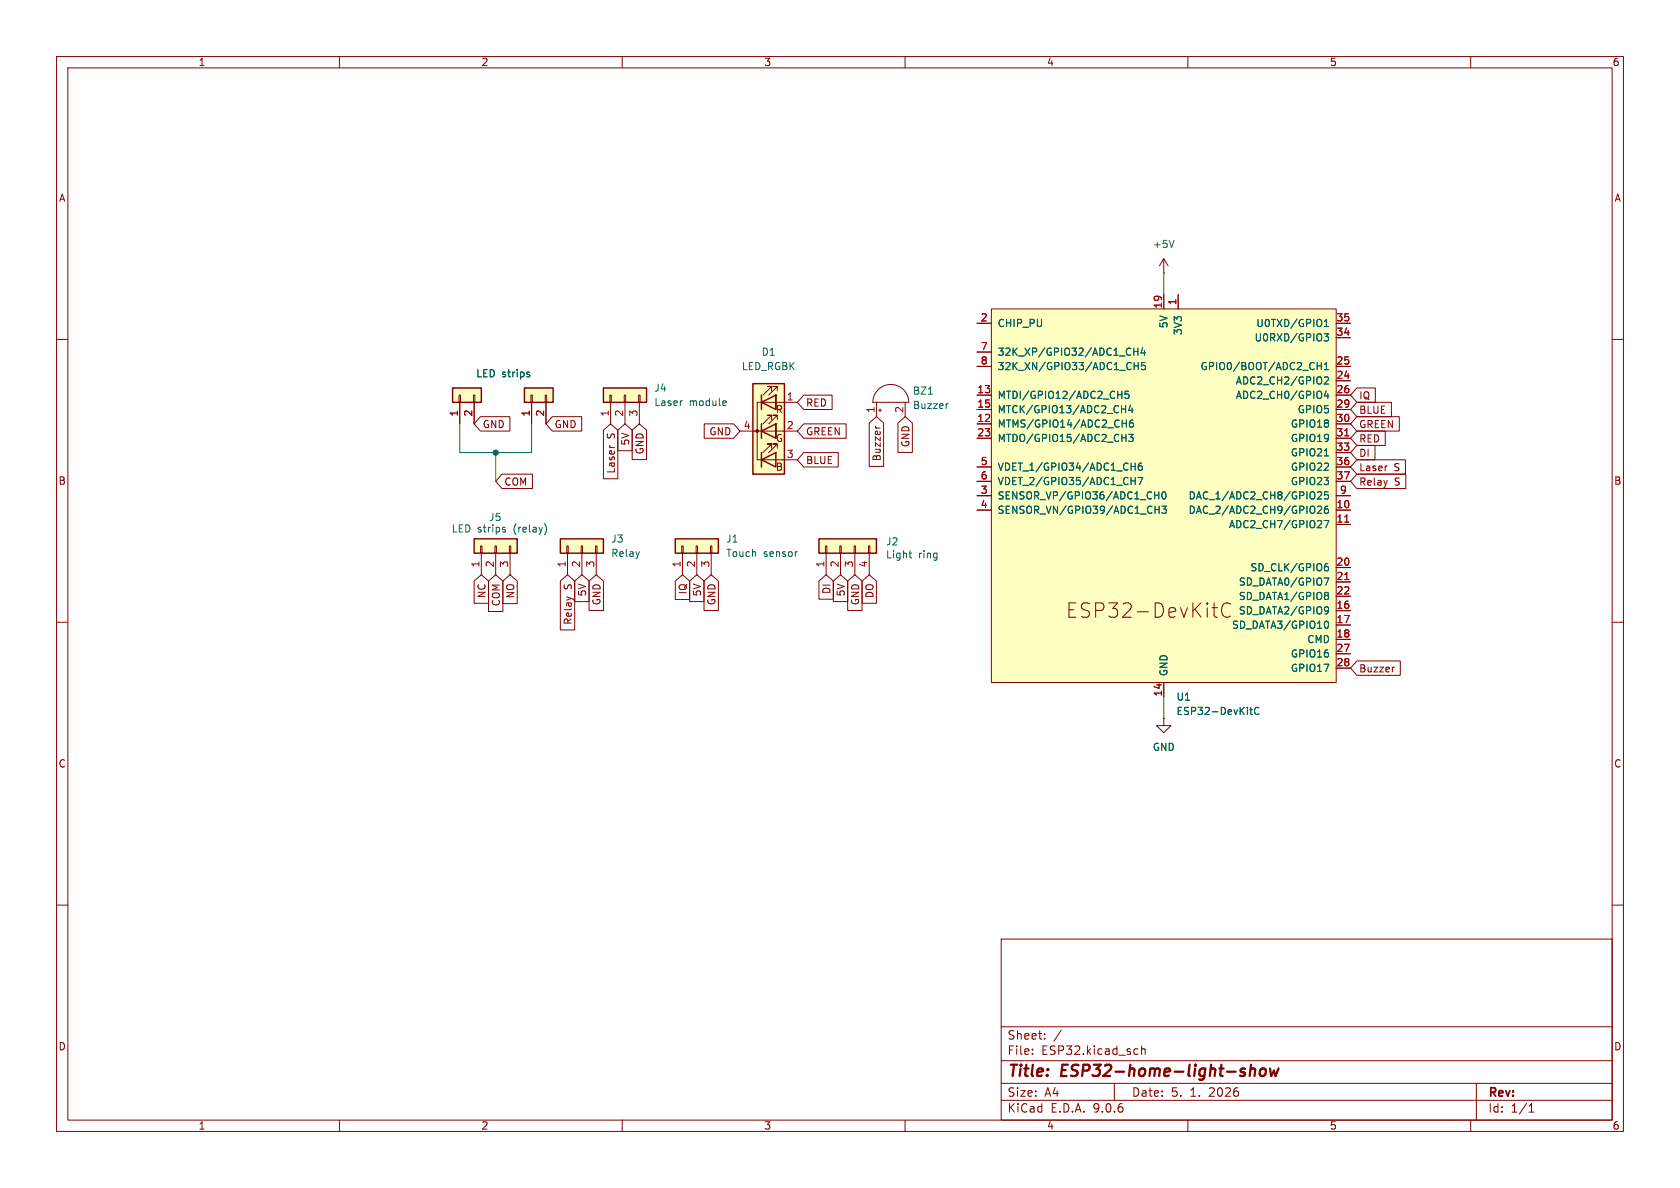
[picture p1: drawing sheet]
<svg xmlns="http://www.w3.org/2000/svg" width="297mm" height="210mm" viewBox="0 0 297 210" stroke-linecap="round" stroke-linejoin="round" font-family="sans-serif">
<g fill="none" stroke="#840000" stroke-width=".18">
<path d="M10 10h277v190h-277zM12 12h273v186h-273zM60 10v2M110 10v2M160 10v2M210 10v2M260 10v2M10 60h2M285 60h2M10 110h2M285 110h2M10 160h2"/>
<path d="M177 166h108v32h-108zM285 160h2M60 198v2M110 198v2M160 198v2M177 194.5h108M177 191.5h108M177 187.5h108M177 181.5h108M182.5 186.3v.1M182.5 185.5v.1M184.7 183.6v.1"/>
<path d="M184.7 182.8v.1M187.6 182.1l-1.3 2M197 191.5v3M201 185.4l.2 .1M201.2 186.3l-.2 .1M201.8 184.9v1.5M201.8 185.5l.2-.1 .4 .1 .1 .9M210 198v2M260 198v2M261 191.5v6.5M270.3 196.6h.9M270.3 195.5l.4-.4v1.5"/>
</g>
<path d="M221.1 189.1a.49 .49 0 0 1 .8 .1l-.1 1M221.2 188.2l-.3 2M222.9 189.1a.52 .52 0 0 1 .5-.2 .52 .52 0 0 1 .4 .4l-.1 .5a.55 .55 0 0 1-.5 .4 .55 .55 0 0 1-.5-.4zM224.5 188.9l.2 1.3 .5-.9 .3 .9 .5-1.3" fill="none" stroke="#840000" stroke-width=".4"/>
<path d="M99.1 95.3h7.6v2.5h-7.6z" fill="#ffffc2"/>
<path d="M99.1 95.3h7.6v2.5h-7.6z" fill="none" stroke="#840000" stroke-width=".25"/>
<path d="M100.2 96.5h.3v1.3h-.3zM100.3 97.8v3.8M102.7 96.5h.3v1.3h-.3zM102.9 97.8v3.8M105.3 96.5h.2v1.3h-.2zM105.4 97.8v3.8" fill="none" stroke="#840000" stroke-width=".18"/>
<path d="M83.8 95.3h7.6v2.5h-7.6z" fill="#ffffc2"/>
<path d="M83.8 95.3h7.6v2.5h-7.6z" fill="none" stroke="#840000" stroke-width=".25"/>
<path d="M85 96.5h.2v1.3h-.2zM85.1 97.8v3.8M87.5 96.5h.3v1.3h-.3zM87.6 97.8v3.8M90 96.5h.3v1.3h-.3zM90.2 97.8v3.8" fill="none" stroke="#840000" stroke-width=".18"/>
<path d="M89 93.6l.3 .1 .1 .2-.2 .2h-.3M89 93.2l.3 .1M96.3 92.7a1.49 1.49 0 0 1 0 1.8" fill="none" stroke="#006464" stroke-width=".18"/>
<path d="M92.7 68.6h5.1v2.5h-5.1z" fill="#ffffc2"/>
<path d="M92.7 68.6h5.1v2.5h-5.1z" fill="none" stroke="#840000" stroke-width=".25"/>
<path d="M93.9 69.9h.2v1.2h-.2zM94 71.1v3.8M96.4 69.9h.2v1.2h-.2zM96.5 71.1v3.8" fill="none" stroke="#840000" stroke-width=".18"/>
<path d="M93.3 66.2l.3 .1 .1 .1-.2 .2h-.2M93.3 65.8h.3" fill="none" stroke="#006464" stroke-width=".18"/>
<path d="M119.4 95.3h7.6v2.5h-7.6z" fill="#ffffc2"/>
<path d="M119.4 95.3h7.6v2.5h-7.6z" fill="none" stroke="#840000" stroke-width=".25"/>
<path d="M120.5 96.5h.3v1.3h-.3zM120.6 97.8v3.8M123.1 96.5h.2v1.3h-.2zM123.2 97.8v3.8M125.6 96.5h.3v1.3h-.3zM125.7 97.8v3.8" fill="none" stroke="#840000" stroke-width=".18"/>
<path d="M140.8 97.5h.2" fill="none" stroke="#006464" stroke-width=".18"/>
<path d="M133.1 67.8h5.6v16h-5.6z" fill="#ffffc2"/>
<circle cx="133.9" cy="76.2" r=".25" fill="#840000" stroke="#840000" stroke-width=".18"/>
<path d="M133.1 67.8h5.6v16h-5.6zM134.6 71.1l2.6-1.2v2.5zM134.6 76.2l2.6-1.3v2.6zM134.6 69.9v2.5M134.6 74.9v2.6M134.6 81.3l2.6-1.3v2.6zM134.6 80v2.6" fill="none" stroke="#840000" stroke-width=".25"/>
<g fill="none" stroke="#840000" stroke-width=".18">
<path d="M130.8 76.2h10.2M134.6 69.9v2.5M134.6 74.9v2.6M136.4 69.1v-.8h-.8h.8l-1.5 1.6M136.4 74.2v-.8h-.8h.8l-1.5 1.5M136.4 79.2v-.7h-.8h.8l-1.5 1.5M137.2 69.9h.1M137.2 69.9v2.5zM137.2 74.9h.1M137.2 74.9v2.6zM137.4 69.1v-.8h-.7h.7l-1.5 1.6M137.4 74.2v-.8h-.7h.7l-1.5 1.5"/>
<path d="M137.4 79.2v-.7h-.7h.7l-1.5 1.5M141 71.1h-7.1v10.2h1M134.6 81.3h6.4"/>
</g>
<path d="M106.7 68.6h7.6v2.5h-7.6z" fill="#ffffc2"/>
<path d="M106.7 68.6h7.6v2.5h-7.6z" fill="none" stroke="#840000" stroke-width=".25"/>
<path d="M205.7 48.3h.1M205.7 45.7l-.7 1.3M205.7 45.7l.8 1.3M205.7 45.7v2.6M107.8 69.9h.3v1.2h-.3zM107.9 71.1v3.8M110.4 69.9h.2v1.2h-.2zM110.5 71.1v3.8M112.9 69.9h.3v1.2h-.3zM113 71.1v3.8" fill="none" stroke="#840000" stroke-width=".18"/>
<path d="M207.6 42.5l-.5 1.3M120.5 70.9h.1M128 70.9h.3l.1 .3-.6 .1M128.3 71.6l-.3 .1" fill="none" stroke="#006464" stroke-width=".18"/>
<path d="M144.8 95.3h10.1v2.5h-10.1z" fill="#ffffc2"/>
<path d="M144.8 95.3h10.1v2.5h-10.1z" fill="none" stroke="#840000" stroke-width=".25"/>
<g fill="none" stroke="#840000" stroke-width=".18">
<path d="M154.9 71.1v2.6M155.2 68.9a3.2 3.2 0 0 1 3.5-.7 3.2 3.2 0 0 1 2 2.9h-6.4a3.2 3.2 0 0 1 .9-2.2zM155.3 72.5h.5M155.6 72.3v.5M160 71.1v2.6M145.9 96.5h.3v1.3h-.3zM146 97.8v3.8M148.5 96.5h.2v1.3h-.2zM148.6 97.8v3.8M151 96.5h.3v1.3h-.3zM151.1 97.8v3.8M153.5 96.5h.3v1.3h-.3z"/>
<path d="M153.7 97.8v3.8M205.7 127v1.3h1.3l-1.3 1.2-1.2-1.2h1.2M205.7 127h.1"/>
</g>
<path d="M164.1 69.7h.7M167.6 71.4h-.2M160.7 97.8h.5M160.9 98.6h.3" fill="none" stroke="#006464" stroke-width=".18"/>
<path d="M80 68.6h5.1v2.5h-5.1z" fill="#ffffc2"/>
<path d="M80 68.6h5.1v2.5h-5.1z" fill="none" stroke="#840000" stroke-width=".25"/>
<path d="M81.2 69.9h.2v1.2h-.2zM81.3 71.1v3.8M83.7 69.9h.2v1.2h-.2zM83.8 71.1v3.8" fill="none" stroke="#840000" stroke-width=".18"/>
<path d="M175.3 54.6h60.9v66.1h-60.9z" fill="#ffffc2"/>
<g fill="none" stroke="#840000" stroke-width=".18">
<path d="M172.7 57.2h2.6M175.3 54.6h60.9v66.1h-60.9zM205.7 52.1v2.5M208.3 52.1v2.5M236.2 57.2h2.6M236.2 59.7h2.6M81.3 71.1v3.8M83.8 71.1v3.8M84.9 73.7h5.2v2.5h-5.2l-1.1-1.3zM94 71.1v3.8M96.5 71.1v3.8M97.6 73.7h5.2v2.5h-5.2l-1.1-1.3z"/>
<path d="M106.7 76l1.2-1.1 1.3 1.1v8.6h-2.5zM107.8 78.8v.1M109.2 76l1.3-1.1 1.3 1.1v3.7h-2.6zM111.8 76l1.2-1.1 1.3 1.1v5.2h-2.5zM124.5 74.9h5.2l1.1 1.3-1.1 1.3h-5.2zM142.1 74.9h7.5v2.6h-7.5l-1.1-1.3zM142.1 69.8h5v2.6h-5l-1.1-1.3zM153.7 74.8l1.2-1.1 1.3 1.1v7.7h-2.5zM154.8 75.3v.3M158.7 74.8l1.3-1.1 1.3 1.1v5.2h-2.6zM172.7 62.2h2.6M172.7 64.8h2.6"/>
<path d="M172.7 69.9h2.6M172.7 72.4h2.6M172.7 74.9h2.6M172.7 77.5h2.6M236.2 64.8h2.6M236.2 69.9h2.6M236.2 72.4h2.6M236.2 74.9h2.6M236.2 77.5h2.6M236.2 67.3h2.6M239.9 76.2h5v2.5h-5l-1.1-1.2zM239.9 73.7h7.5v2.5h-7.5l-1.1-1.3z"/>
<path d="M239.9 71.1h6.1v2.6h-6.1l-1.1-1.3zM239.9 68.6h3.2v2.5h-3.2l-1.1-1.2zM239.9 78.7h3.2v2.6h-3.2l-1.1-1.3zM88.7 83.8h5.4v2.6h-5.4l-1.1-1.3zM142.1 80h6.1v2.6h-6.1l-1.1-1.3zM172.7 82.6h2.6M172.7 85.1h2.6M172.7 87.6h2.6M172.7 90.2h2.6M236.2 82.6h2.6M236.2 85.1h2.6M236.2 87.6h2.6"/>
<path d="M236.2 90.2h2.6M236.2 80h2.6M236.2 92.7h2.6M239.9 81.3h8.6v2.5h-8.6l-1.1-1.2zM239.9 83.8h8.6v2.6h-8.6l-1.1-1.3zM245.1 82.4h.1M83.8 102.7l1.3-1.1 1.3 1.1v3.9h-2.6zM86.4 102.7l1.2-1.1 1.3 1.1v5.4h-2.5zM88.9 102.7l1.3-1.1 1.2 1.1v4h-2.5zM99.1 102.7l1.2-1.1 1.3 1.1v8.7h-2.5zM101.6 102.7l1.3-1.1 1.2 1.1v3.6h-2.5zM104.1 102.7l1.3-1.1 1.3 1.1v5.2h-2.6z"/>
<path d="M119.4 102.7l1.2-1.1 1.3 1.1v3.3h-2.5zM121.9 102.7l1.3-1.1 1.3 1.1v3.6h-2.6zM124.5 102.7l1.2-1.1 1.3 1.1v5.2h-2.5zM144.8 102.7l1.2-1.1 1.3 1.1v3.2h-2.5zM147.3 102.7l1.3-1.1 1.3 1.1v3.6h-2.6zM149.9 102.7l1.2-1.1 1.3 1.1v5.2h-2.5zM152.4 102.7l1.3-1.1 1.2 1.1v3.9h-2.5zM214.3 107.4h.9M214.6 108.8l.2 .2 .4 .1M217.5 106.8a.95 .95 0 0 0-1.1-.1 .95 .95 0 0 0-.4 1 1.08 1.08 0 0 0 .3 1.1 1.08 1.08 0 0 0 1.1 .2l.1-.1M236.2 100.3h2.6M236.2 102.9h2.6"/>
<path d="M236.2 105.4h2.6M236.2 108h2.6M236.2 110.5h2.6M236.2 113h2.6M236.2 115.6h2.6M236.2 118.1h2.6M239.9 116.8h7.7v2.6h-7.7l-1.1-1.3zM246.5 117.9l-.2 .1M205.7 127h.1M205.7 120.7v2.5"/>
</g>
<g fill="none" stroke="#006464" stroke-width=".18">
<path d="M234.1 59h.8l-.5 .5 .4 .1v.5l-.2 .2-.5-.1M234.1 57.7h.8M234.1 56.8l.4-.3v1.2M93.3 66.2l.3 .1 .1 .1-.2 .2h-.2M93.3 65.8h.3M197.6 69.8h.7M198.3 72.3h.7M198.3 69.2v1.2M198.3 77.4h.8M198.4 74.8h.7M199 71.7v1.3M199.1 76.8v1.2"/>
<path d="M199.1 74.2v1.3M199.5 69.2h-.6v.6l.2-.2 .4 .1 .1 .2-.1 .4-.1 .1-.5-.1M199.5 76.8h.8l-.4 .5 .4 .1v.5l-.2 .1-.6-.1M199.8 71.6l-.3 .9h.8M200.1 72.1v.9M200.3 74.2l-.4 .1a.86 .86 0 0 0 0 1.2l.4-.1 .1-.4-.3-.3h-.2l-.2 .3M200.4 61.5v1.3M200.4 62.1h.8M200.5 64.1v1.2M200.5 64.7h.7M201.2 61.5v1.3M201.2 64.1v1.2"/>
<path d="M202 61.5l-.3 .9h.8M202.3 62v.8M202.4 64.1h-.6v.6l.2-.1h.4l.1 .2-.1 .4-.1 .1-.5-.1M232.9 64.7h.7M233.6 64.1v1.2M234.1 65.3h.8M234.1 64.4l.4-.3v1.2M234.1 66.7l.5-.1 .3 .4-.8 .9h.8M234.4 69.1l-.3 .9h.8M234.7 69.6v.8M200 82.5h.7M200 85h.7"/>
<path d="M200.7 81.9v1.2M200.7 84.4v1.3M201.2 84.4h.8l-.5 1.3M201.8 81.9h-.3a.86 .86 0 0 0 0 1.2l.4-.1 .1-.4-.3-.3h-.2l-.3 .3M204.1 87.5h.8M204.2 90.1h.7M204.9 86.9v1.3M204.9 89.5v1.2M205.4 89.5h.8l-.4 .5 .3 .1v.5l-.2 .1-.5-.1M205.6 87l.1-.1a.68 .68 0 0 1 .4 .7 .68 .68 0 0 1-.4 .6 .84 .84 0 0 1-.1-1.2zM232.9 87.1l.5-.2 .3 .4-.8 .9h.8M232.9 89.6l.5-.1 .3 .3-.8 .9h.8"/>
<path d="M234.1 92h.8l-.5 1.3M234.1 80.6h.8M234.7 89.5h-.3a.86 .86 0 0 0 0 1.2l.4-.1 .1-.4-.3-.2h-.3l-.2 .2M234.7 99.6l-.3 .1-.2 .2M234.8 86.9h-.6l-.1 .6 .2-.1 .4 .1 .2 .2-.1 .4-.2 .1-.5-.1M234.1 102.2h.8l-.5 1.2M234.3 100.2l.3-.1 .3 .3-.2 .4h-.4M234.3 109.9l.1-.1a.68 .68 0 0 1 .5 .6 .68 .68 0 0 1-.5 .7l-.1-.2M234.4 104.7h.2l.3 .3-.3 .3M234.4 107.3l.4 .1a.84 .84 0 0 1-.3 1.1M234.4 105.3h.2M234.6 105.3l.3 .2v.2l-.2 .2-.3 .1"/>
<path d="M234.9 107.8l-.3 .2h-.2M220.9 125.5h.5M221.1 125v1.1l.3 .2M222.6 125.2a.6 .6 0 0 0-.9 .4 .6 .6 0 0 0 .6 .7l.3-.1"/>
</g>
<path d="M237.7 77.1h.8M237.7 92.3h.8M237.7 102.5h.8" fill="none" stroke="#a90000" stroke-width=".18"/>
<path d="M205.7 48.3v3.8M81.3 74.9v5.1h12.7v-5.1M87.6 80v5.1M205.7 123.2v3.8" fill="none" stroke="#009600" stroke-width=".18"/>
<circle cx="87.6" cy="80" r=".46" fill="#009600" stroke="#009600" stroke-width=".18"/>
<text font-size="3.5" fill="#840000" x="188.4" y="109.4">ESP32-DevKitC</text>
<g font-size="2.8" fill="#840000">
<text x="178" y="190.9">Title:</text>
<text x="187.7" y="190.9">ESP32-home-light-show</text>
</g>
<g font-size="2.1" fill="#840000">
<text x="178" y="184">Sheet:</text>
<text x="178" y="186.7">File:</text>
<text x="184.1" y="186.7">ESP32.kicad_sch</text>
<text x="178" y="196.9">KiCad</text>
<text x="178" y="194.1">Size:</text>
<text x="184.7" y="194.1">A4</text>
<text x="185.7" y="196.9">E.D.A.</text>
<text x="193.3" y="196.9">9.0.6</text>
<text x="200" y="194.1">Date:</text>
<text x="207" y="194.1">5.</text>
<text x="210.5" y="194.1">1.</text>
<text x="213.9" y="194.1">2026</text>
<text x="263" y="194.3">Rev:</text>
<text x="263" y="196.9">Id:</text>
<text x="267.1" y="196.9">1/1</text>
</g>
<g font-size="1.8" fill="#840000">
<text x="35" y="11.9">1</text>
<text x="85" y="11.9">2</text>
<text x="135" y="11.9">3</text>
<text x="185" y="11.9">4</text>
<text x="235" y="11.9">5</text>
<text x="285" y="11.9">6</text>
<text x="10.3" y="35.9">A</text>
<text x="285.3" y="35.9">A</text>
<text x="240.2" y="70.8">IQ</text>
<text x="85.2" y="75.9">GND</text>
<text x="97.9" y="75.9">GND</text>
<text x="108.9" y="77.6" transform="rotate(-90 108.9 77.6)">S</text>
<text x="125.3" y="77.2">GND</text>
<text x="137.1" y="73.3">R</text>
<text x="142.4" y="77.2">GREEN</text>
<text x="142.4" y="72.1">RED</text>
<text x="240.2" y="75.9">GREEN</text>
<text x="240.2" y="73.3">BLUE</text>
<text x="108.9" y="83.8" transform="rotate(-90 108.9 83.8)">Laser</text>
<text x="111.4" y="78.9" transform="rotate(-90 111.4 78.9)">5V</text>
<text x="114" y="80.4" transform="rotate(-90 114 80.4)">GND</text>
<text x="137.1" y="78.3">G</text>
<text x="137.1" y="83.4">B</text>
<text x="142.4" y="82.2">BLUE</text>
<text x="155.9" y="81.6" transform="rotate(-90 155.9 81.6)">Buzzer</text>
<text x="161" y="79.2" transform="rotate(-90 161 79.2)">GND</text>
<text x="240.2" y="83.5">Laser</text>
<text x="240.2" y="78.4">RED</text>
<text x="240.2" y="81">DI</text>
<text x="246.4" y="83.5">S</text>
<text x="10.3" y="85.9">B</text>
<text x="89.1" y="86">COM</text>
<text x="240.2" y="86">Relay</text>
<text x="246.5" y="86">S</text>
<text x="285.3" y="85.9">B</text>
<text x="86" y="105.8" transform="rotate(-90 86 105.8)">NC</text>
<text x="88.6" y="107.3" transform="rotate(-90 88.6 107.3)">COM</text>
<text x="91.1" y="105.9" transform="rotate(-90 91.1 105.9)">NO</text>
<text x="101.3" y="104.2" transform="rotate(-90 101.3 104.2)">S</text>
<text x="103.8" y="105.5" transform="rotate(-90 103.8 105.5)">5V</text>
<text x="106.4" y="107.1" transform="rotate(-90 106.4 107.1)">GND</text>
<text x="121.6" y="105.2" transform="rotate(-90 121.6 105.2)">IQ</text>
<text x="124.1" y="105.5" transform="rotate(-90 124.1 105.5)">5V</text>
<text x="126.7" y="107.1" transform="rotate(-90 126.7 107.1)">GND</text>
<text x="147" y="105.1" transform="rotate(-90 147 105.1)">DI</text>
<text x="149.5" y="105.5" transform="rotate(-90 149.5 105.5)">5V</text>
<text x="152.1" y="107.1" transform="rotate(-90 152.1 107.1)">GND</text>
<text x="154.6" y="105.8" transform="rotate(-90 154.6 105.8)">DO</text>
<text x="101.3" y="110.5" transform="rotate(-90 101.3 110.5)">Relay</text>
<text x="240.2" y="119.1">Buzzer</text>
<text x="10.3" y="135.9">C</text>
<text x="285.3" y="135.9">C</text>
<text x="10.3" y="185.9">D</text>
<text x="285.3" y="185.9">D</text>
<text x="35" y="199.9">1</text>
<text x="85" y="199.9">2</text>
<text x="135" y="199.9">3</text>
<text x="185" y="199.9">4</text>
<text x="235" y="199.9">5</text>
<text x="285" y="199.9">6</text>
</g>
<g font-size="1.8" fill="#006464">
<text x="203.7" y="44">+5V</text>
<text x="176.3" y="58">CHIP_PU</text>
<text x="206.6" y="58.1" transform="rotate(-90 206.6 58.1)">5V</text>
<text x="209.1" y="59.3" transform="rotate(-90 209.1 59.3)">3V3</text>
<text x="222" y="58">U0TXD/GPIO1</text>
<text x="131" y="65.6">LED_RGBK</text>
<text x="134.5" y="63.1">D1</text>
<text x="176.3" y="63.1">32K_XP/GPIO32/ADC1_CH4</text>
<text x="176.3" y="65.6">32K_XN/GPIO33/ADC1_CH5</text>
<text x="212.1" y="65.6">GPIO0/BOOT/ADC2_CH1</text>
<text x="221.7" y="60.6">U0RXD/GPIO3</text>
<text x="84.1" y="66.9">LED strips</text>
<text x="115.6" y="69.4">J4</text>
<text x="115.6" y="72">Laser</text>
<text x="121.8" y="72">module</text>
<text x="161.3" y="70">BZ1</text>
<text x="176.3" y="70.7">MTDI/GPIO12/ADC2_CH5</text>
<text x="218.4" y="68.2">ADC2_CH2/GPIO2</text>
<text x="218.4" y="70.7">ADC2_CH0/GPIO4</text>
<text x="161.3" y="72.5">Buzzer</text>
<text x="176.3" y="73.3">MTCK/GPIO13/ADC2_CH4</text>
<text x="176.3" y="75.8">MTMS/GPIO14/ADC2_CH6</text>
<text x="228.1" y="75.8">GPIO18</text>
<text x="229.3" y="73.3">GPIO5</text>
<text x="176.3" y="78.3">MTDO/GPIO15/ADC2_CH3</text>
<text x="176.3" y="83.4">VDET_1/GPIO34/ADC1_CH6</text>
<text x="228.1" y="78.3">GPIO19</text>
<text x="228.1" y="80.9">GPIO21</text>
<text x="228.1" y="83.4">GPIO22</text>
<text x="176.3" y="86">VDET_2/GPIO35/ADC1_CH7</text>
<text x="176.3" y="88.5">SENSOR_VP/GPIO36/ADC1_CH0</text>
<text x="210" y="88.5">DAC_1/ADC2_CH8/GPIO25</text>
<text x="228.1" y="86">GPIO23</text>
<text x="79.8" y="94.3">LED strips</text>
<text x="86.4" y="92.3">J5</text>
<text x="90.9" y="94.3">(relay)</text>
<text x="176.3" y="91">SENSOR_VN/GPIO39/ADC1_CH3</text>
<text x="210" y="91">DAC_2/ADC2_CH9/GPIO26</text>
<text x="217.2" y="93.6">ADC2_CH7/GPIO27</text>
<text x="108" y="96.1">J3</text>
<text x="108" y="98.7">Relay</text>
<text x="128.3" y="96.1">J1</text>
<text x="128.3" y="98.7">Touch</text>
<text x="135" y="98.7">sensor</text>
<text x="156.5" y="98.9">Light</text>
<text x="156.5" y="96.6">J2</text>
<text x="162.4" y="98.9">ring</text>
<text x="221" y="101.2">SD_CLK/GPIO6</text>
<text x="218.9" y="103.7">SD_DATA0/GPIO7</text>
<text x="218.9" y="106.3">SD_DATA1/GPIO8</text>
<text x="217.7" y="111.4">SD_DATA3/GPIO10</text>
<text x="218.9" y="108.8">SD_DATA2/GPIO9</text>
<text x="231" y="113.9">CMD</text>
<text x="206.6" y="119.6" transform="rotate(-90 206.6 119.6)">GND</text>
<text x="228.1" y="116.4">GPIO16</text>
<text x="228.1" y="119">GPIO17</text>
<text x="207.9" y="124.1">U1</text>
<text x="207.9" y="126.6">ESP32-DevKitC</text>
<text x="203.7" y="132.9">GND</text>
</g>
<g font-size="1.8" fill="#a90000">
<text x="173.3" y="56.9">2</text>
<text x="205.5" y="54.7" transform="rotate(-90 205.5 54.7)">19</text>
<text x="208" y="54" transform="rotate(-90 208 54)">1</text>
<text x="236.2" y="56.9">35</text>
<text x="236.2" y="59.4">34</text>
<text x="173.3" y="62">7</text>
<text x="173.3" y="64.5">8</text>
<text x="236.2" y="64.5">25</text>
<text x="139" y="70.9">1</text>
<text x="172.7" y="69.6">13</text>
<text x="236.2" y="67.1">24</text>
<text x="236.2" y="69.6">26</text>
<text x="81" y="73.7" transform="rotate(-90 81 73.7)">1</text>
<text x="83.6" y="73.7" transform="rotate(-90 83.6 73.7)">2</text>
<text x="93.7" y="73.7" transform="rotate(-90 93.7 73.7)">1</text>
<text x="96.3" y="73.7" transform="rotate(-90 96.3 73.7)">2</text>
<text x="107.7" y="73.7" transform="rotate(-90 107.7 73.7)">1</text>
<text x="110.2" y="73.7" transform="rotate(-90 110.2 73.7)">2</text>
<text x="112.8" y="73.7" transform="rotate(-90 112.8 73.7)">3</text>
<text x="131.4" y="75.9">4</text>
<text x="139" y="75.9">2</text>
<text x="154.7" y="73.1" transform="rotate(-90 154.7 73.1)">1</text>
<text x="159.8" y="73.1" transform="rotate(-90 159.8 73.1)">2</text>
<text x="172.7" y="72.1">15</text>
<text x="172.7" y="74.7">12</text>
<text x="172.7" y="77.2">23</text>
<text x="236.2" y="72.1">29</text>
<text x="236.2" y="74.7">30</text>
<text x="236.2" y="77.2">31</text>
<text x="139" y="81">3</text>
<text x="173.3" y="82.3">5</text>
<text x="236.2" y="79.8">33</text>
<text x="236.2" y="82.3">36</text>
<text x="173.3" y="84.8">6</text>
<text x="173.3" y="87.4">3</text>
<text x="173.3" y="89.9">4</text>
<text x="236.2" y="84.8">37</text>
<text x="236.2" y="89.9">10</text>
<text x="236.8" y="87.4">9</text>
<text x="236.2" y="92.5">11</text>
<text x="84.8" y="100.4" transform="rotate(-90 84.8 100.4)">1</text>
<text x="87.4" y="100.4" transform="rotate(-90 87.4 100.4)">2</text>
<text x="89.9" y="100.4" transform="rotate(-90 89.9 100.4)">3</text>
<text x="100.1" y="100.4" transform="rotate(-90 100.1 100.4)">1</text>
<text x="102.6" y="100.4" transform="rotate(-90 102.6 100.4)">2</text>
<text x="105.2" y="100.4" transform="rotate(-90 105.2 100.4)">3</text>
<text x="120.4" y="100.4" transform="rotate(-90 120.4 100.4)">1</text>
<text x="122.9" y="100.4" transform="rotate(-90 122.9 100.4)">2</text>
<text x="125.5" y="100.4" transform="rotate(-90 125.5 100.4)">3</text>
<text x="145.8" y="100.4" transform="rotate(-90 145.8 100.4)">1</text>
<text x="148.3" y="100.4" transform="rotate(-90 148.3 100.4)">2</text>
<text x="150.9" y="100.4" transform="rotate(-90 150.9 100.4)">3</text>
<text x="153.4" y="100.4" transform="rotate(-90 153.4 100.4)">4</text>
<text x="236.2" y="100.1">20</text>
<text x="236.2" y="102.6">21</text>
<text x="236.2" y="105.2">22</text>
<text x="236.2" y="107.7">16</text>
<text x="236.2" y="110.2">17</text>
<text x="236.2" y="112.8">18</text>
<text x="236.2" y="115.3">27</text>
<text x="236.2" y="117.9">28</text>
<text x="205.5" y="123.2" transform="rotate(-90 205.5 123.2)">14</text>
</g>
</svg>
